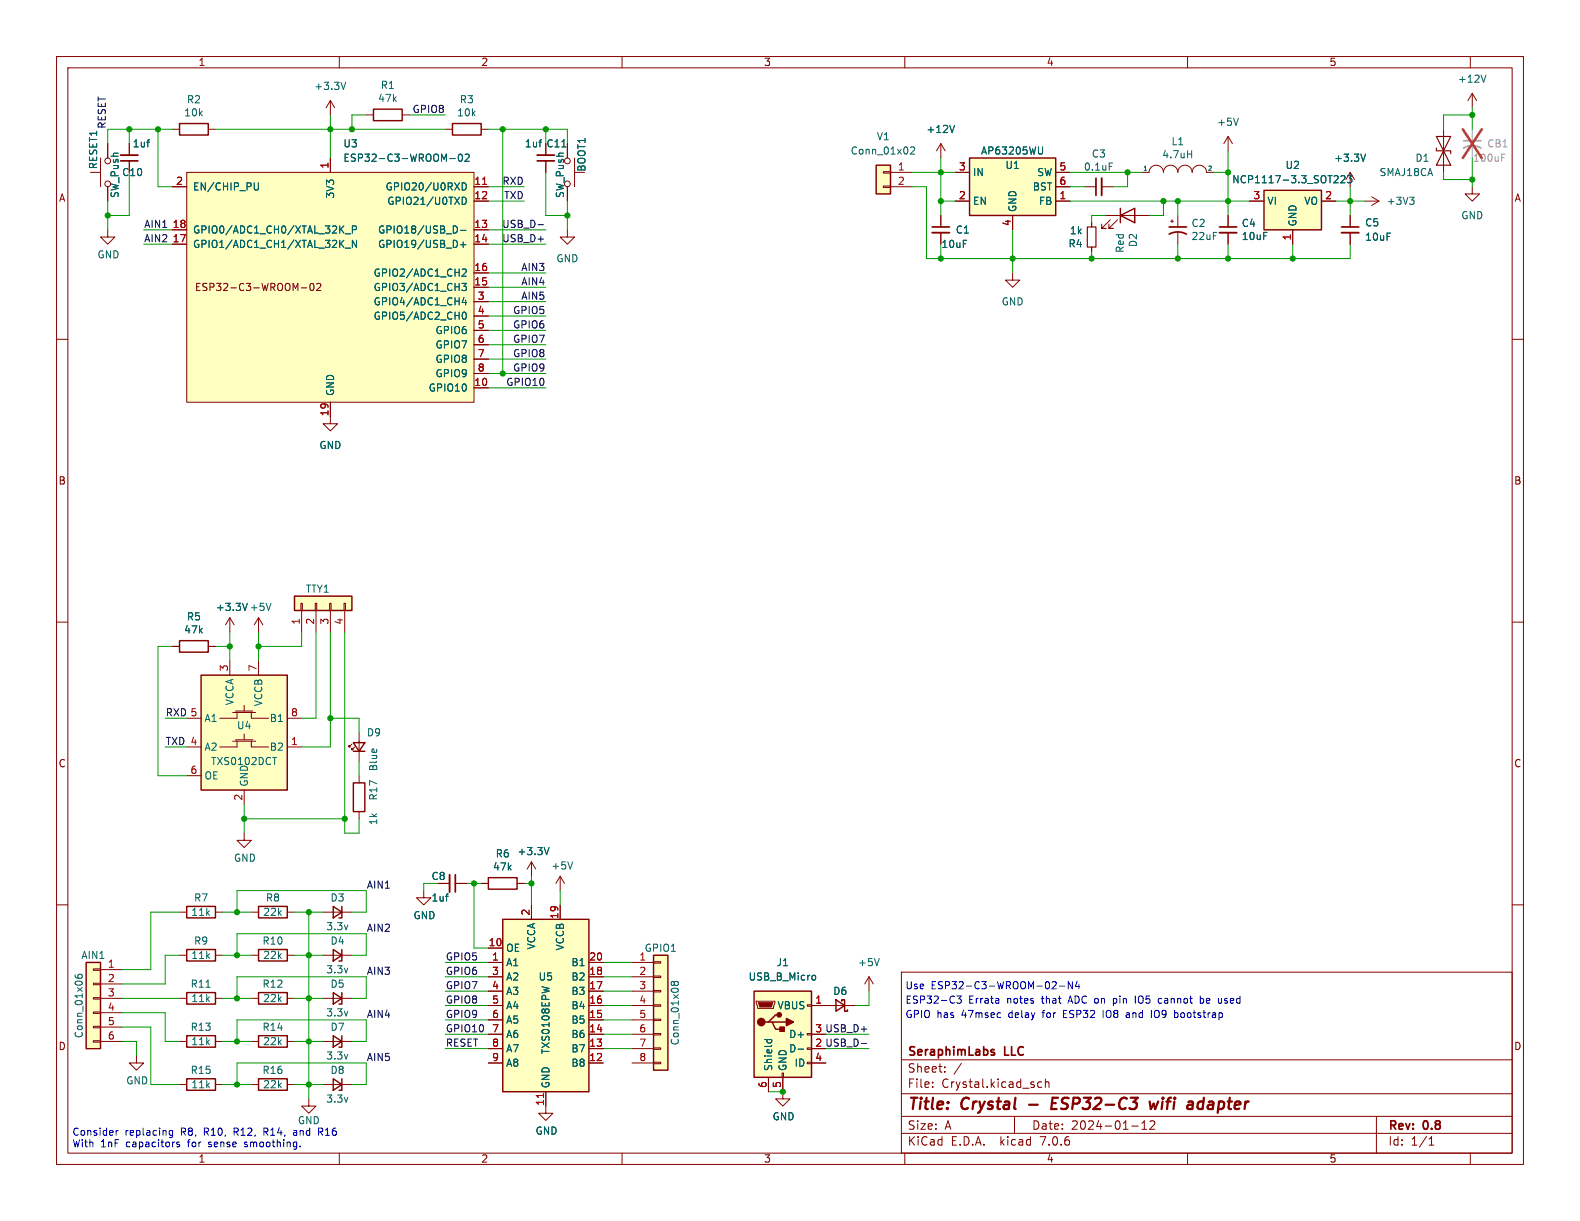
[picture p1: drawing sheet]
<svg xmlns="http://www.w3.org/2000/svg" width="279mm" height="216mm" viewBox="0 0 279 216" stroke-linecap="round" stroke-linejoin="round" font-family="sans-serif">
<g fill="none" stroke="#840000" stroke-width=".18">
<path d="M10 10h259.4v195.9h-259.4zM12 12h255.4v191.9h-255.4zM58.4 17.8l-.7 1.3M58.4 17.8v2.5M58.4 17.8l.8 1.3M60 10v2M110 10v2M160 10v2M210 10v2M260 10v2M260.3 16.5l-.7 1.3M260.3 16.5v2.6"/>
<path d="M260.3 16.5l.8 1.3M17.8 27.9v5.1M19 25.4v2.5M19 33v2.6M22.9 25.4v2M22.9 28.4v2.1M30.5 33h2.5M30.5 22.9h1.2M33 30.5h50.8v40.6h-50.8zM36.8 22.9h1.3M58.4 27.9v2.6M64.8 20.3h1.2"/>
<path d="M71.1 20.3h1.3M78.7 22.9h1.3M83.8 33h2.6M83.8 35.6h2.6M85.1 22.9h1.3M96.5 25.4v2M96.5 28.4v2.1M100.3 25.4v2.5M101.6 30.5h1.8M101.6 27.9v5.1M156.2 32.9h1.3v.2h-1.3zM156.2 30.4h1.3v.2h-1.3z"/>
<path d="M157.5 33h3.8M157.5 30.5h3.8M166.4 25.4v2.5M166.4 38.1v2M166.4 25.4l-.8 1.3M166.4 25.4l.7 1.3M168.9 35.6h2.5M168.9 30.5h2.5M179.1 38.1v2.5M186.7 33h2.5M186.7 35.6h2.5M186.7 30.5h2.5"/>
<path d="M191.8 33h2M193 39.4v.7M194.8 33h2M195.6 38.1h7.6M196.3 38.9l-1.5 1.5h.8h-.8v-.8M197.6 38.9l-1.5 1.5h.7h-.7v-.8M201.9 30.5h1.3a1.27 1.27 0 0 1 1.3-1.3 1.27 1.27 0 0 1 1.2 1.3 1.27 1.27 0 0 1 1.3-1.3 1.27 1.27 0 0 1 1.3 1.3 1.27 1.27 0 0 1 1.2-1.3 1.27 1.27 0 0 1 1.3 1.3 1.27 1.27 0 0 1 1.3-1.3 1.27 1.27 0 0 1 1.3 1.3h1.2M207 39.1h.5M207.3 38.9v.5M208.3 38.1v2M217.2 24.1v2.6M217.2 38.1v2"/>
<path d="M217.2 24.1l-.8 1.3M217.2 24.1l.7 1.3M221 35.6h2.5M233.7 35.6h2.5M238.8 30.5l-.8 1.3M238.8 30.5v2.5M238.8 38.1v2M238.8 30.5l.7 1.3M241.3 35.6h2.5M242.6 34.8l1.2 .8M243.8 35.6l-1.2 .7M255.3 22.9v7.6"/>
<path d="M260.3 33v1.3h1.3l-1.3 1.3-1.2-1.3h1.2M10 60h2M19 40.6v1.3h1.3l-1.3 1.3-1.2-1.3h1.2M30.5 40.6h2.5M30.5 43.2h2.5M53.3 50.9h.9M54.9 50.2l.2-.1a.68 .68 0 0 1 .4 .6 .68 .68 0 0 1-.4 .7l-.2-.1-.1-.4zM56 50.2l.5-.1 .2 .4-.8 .9h.8M83.8 40.6h2.6M83.8 43.2h2.6M83.8 50.8h2.6M83.8 48.3h2.6"/>
<path d="M83.8 53.3h2.6M83.8 55.9h2.6M83.8 58.4h2.6M100.3 40.6v1.3h1.3l-1.3 1.3-1.2-1.3h1.2M166.4 41.1v2.1M179.1 48.3v1.2h1.2l-1.2 1.3-1.3-1.3h1.3M193 43.7v.8M208.3 41.1v2.1M217.2 41.1v2.1M228.6 40.6v2.6M238.8 41.1v2.1M267.4 60h2"/>
<path d="M58.4 71.1v3.8h1.3l-1.3 1.3-1.3-1.3h1.3M83.8 68.6h2.6M83.8 61h2.6M83.8 63.5h2.6M83.8 66h2.6M10 110h2M30.5 114.3h1.2M36.8 114.3h1.3M40.6 109.2v2.6M40.6 116.8v2.6M40.6 109.2l-.7 1.3M40.6 109.2l.8 1.3"/>
<path d="M45.7 109.2v2.6M45.7 116.8v2.6M45.7 109.2l-.7 1.3M45.7 109.2l.8 1.3M53.2 106.7h.3v1.3h-.3zM53.3 108v3.8M55.8 106.7h.2v1.3h-.2zM55.9 108v3.8M58.3 106.7h.2v1.3h-.2zM58.4 108v3.8M60.8 106.7h.3v1.3h-.3zM61 108v3.8"/>
<path d="M267.4 110h2M33 132.1h2.6M33 127h2.6M33 137.2h2.6M41.1 131.1h4.1M41.1 126h4.1M41.7 130.8h3M41.7 125.7h3M41.9 131.1v1h-3M41.9 126v1h-3M43.2 124.7v1M43.2 129.8v1"/>
<path d="M43.2 139.7v2.5M44.4 131.1v1h3.1M44.4 126v1h3.1M50.8 132.1h2.5M50.8 127h2.5M62.2 131.6l-.5 .5v-.3v.3h.3M62.7 132.1l-.5 .5v-.3v.3h.3M63.5 129.5v5.1M63.5 137.2v1.2M10 160h2M43.2 147.3v1.3h1.2l-1.2 1.3-1.3-1.3h1.3M63.5 143.5v1.3"/>
<path d="M74.9 157.5v1.3h1.3l-1.3 1.2-1.2-1.2h1.2M77.5 156.2h2M80.5 156.2h2M85.1 156.2h1.3M91.4 156.2h1.3M94 152.4l-.8 1.3M94 152.4v2.5M94 152.4l.7 1.3M99.1 154.9v2.6M99.1 154.9l-.8 1.3M99.1 154.9l.7 1.3M267.4 160h2"/>
<path d="M16.5 178.9h1.3v.3h-1.3zM16.5 176.4h1.3v.3h-1.3zM16.5 173.9h1.3v.2h-1.3zM16.5 171.3h1.3v.3h-1.3zM17.8 176.5h3.8M17.8 171.5h3.8M17.8 174h3.8M17.8 179.1h3.8M31.7 176.5h1.3M31.7 161.3h1.3M31.7 168.9h1.3M38.1 176.5h1.3"/>
<path d="M38.1 161.3h1.3M38.1 168.9h1.3M44.4 176.5h1.3M44.4 161.3h1.3M44.4 168.9h1.3M50.8 176.5h1.3M50.8 161.3h1.3M50.8 168.9h1.3M57.1 176.5h5.1M57.1 161.3h5.1M57.1 168.9h5.1M86.4 177.8h2.5"/>
<path d="M86.4 170.2h2.5M86.4 172.7h2.5M86.4 175.3h2.5M86.4 167.6h2.5M94 160v2.6M99.1 160v2.6M104.1 177.8h2.6M104.1 170.2h2.6M104.1 172.7h2.6M104.1 175.3h2.6M111.8 177.8h3.8M111.8 170.2h3.8"/>
<path d="M111.8 172.7h3.8M111.8 175.3h3.8M115.6 177.7h1.2v.2h-1.2zM115.6 175.1h1.2v.3h-1.2zM115.6 172.6h1.2v.2h-1.2zM115.6 170.1h1.2v.2h-1.2zM133.7 177h3.3v.3l-.2 1h-2.8zM142.7 177.7h.8v.2h-.8zM143.5 177.8h7.6M153.7 172.7l-.8 1.3M153.7 172.7v2.6M153.7 172.7l.7 1.3"/>
<path d="M159.4 171.9h108v32h-108zM16.5 184h1.3v.3h-1.3zM16.5 181.5h1.3v.2h-1.3zM17.8 184.2h3.8M17.8 181.6h3.8M24.1 186.7v1.3h1.3l-1.3 1.2-1.2-1.2h1.2M31.7 184.2h1.3M31.7 191.8h1.3M38.1 184.2h1.3M38.1 191.8h1.3M44.4 184.2h1.3M44.4 191.8h1.3"/>
<path d="M50.8 184.2h1.3M50.8 191.8h1.3M54.6 194.3v1.3h1.3l-1.3 1.3-1.3-1.3h1.3M57.1 184.2h5.1M57.1 191.8h5.1M86.4 182.9h2.5M86.4 188h2.5M86.4 180.3h2.5M86.4 185.4h2.5M96.5 193v3.9h1.3l-1.3 1.2-1.3-1.2h1.3M104.1 182.9h2.6M104.1 188h2.6"/>
<path d="M104.1 180.3h2.6M104.1 185.4h2.6M111.8 182.9h3.8M111.8 188h3.8M111.8 180.3h3.8M111.8 185.4h3.8M115.6 187.8h1.2v.3h-1.2zM115.6 185.3h1.2v.2h-1.2zM115.6 182.8h1.2v.2h-1.2zM115.6 180.2h1.2v.3h-1.2zM135.9 190.5v2.5M138.3 189.7h.3v.8h-.3z"/>
<path d="M138.4 190.5v3.8h1.3l-1.3 1.3-1.2-1.3h1.2M142.7 187.8h.8v.3h-.8zM142.7 185.3h.8v.2h-.8zM142.7 182.8h.8v.2h-.8zM143.5 182.9h2.5M143.5 188h2.5M159.4 197.4h108M159.4 193.4h108M159.4 187.4h108M164.9 192.1v.2M164.9 191.4v.1M167.1 189.4v.2"/>
<path d="M167.1 188.7v.1M170 188l-1.3 1.9M179.4 197.4v3M184.2 191.4l-.4-.1-.3 .3v.4l.1 .2h.6M184.9 191.4l.2-.1 .3 .1 .1 .9M184.9 190.8v1.5M200.1 199.1h1.2M201.9 199.7h.9M201.9 198.6l.5-.4v1.5M203.4 198.3l.5-.1 .2 .1 .1 .3-.9 1.1h.9M243.4 197.4v6.5M60 203.9v2"/>
<path d="M110 203.9v2M159.4 200.4h108M160 203.9v2M210 203.9v2M252.7 202.5h.9M252.7 201.4l.4-.4v1.5M260 203.9v2"/>
<circle cx="19" cy="32.5" r=".51"/>
<circle cx="19" cy="28.4" r=".51"/>
<circle cx="100.3" cy="28.4" r=".51"/>
<circle cx="100.3" cy="32.5" r=".51"/>
</g>
<path d="M182 195.3h1.5M186 195.1h.7M187.1 194.1h-1l-.2 2h.9M203.3 194.8l.2 1.3 .5-.9 .3 .9 .5-1.3M212.6 194.8a.66 .66 0 0 0-.8 .4v.7l.3 .2h.4" fill="none" stroke="#840000" stroke-width=".4"/>
<path d="M21.3 28.4h3.1M95 28.4h3M193.8 31.5v3M164.8 40.1h3.1M206.8 41.4a3.2 3.2 0 0 1 3 0M206.8 40.1h3M215.6 40.1h3.1M237.2 40.1h3.1M80.5 154.7v3M175.3 186l.5 .1 .1 .2-.1 .2-.4 .1M175.3 185.6h.5" fill="none" stroke="#840000" stroke-width=".3"/>
<path d="M21.3 27.4h3.1M95 27.4h3M194.8 31.5v3M164.8 41.1h3.1M215.6 41.1h3.1M237.2 41.1h3.1M79.5 154.7v3" fill="none" stroke="#840000" stroke-width=".33"/>
<g fill="none" stroke="#006464" stroke-width=".18">
<path d="M61.1 14.5l-.4 1.3M262.8 13.3l-.5 1.2M26 25.1h.4M26.3 24.7h.1M45.7 32.3l-.1 1.2-.2 .1-.3-.1M79.5 28h1M81.2 27.4l.1-.2a.68 .68 0 0 1 .5 .7 .68 .68 0 0 1-.5 .6l-.1-.1-.2-.4zM81.7 32.3a.64 .64 0 0 1 .8 .7 .64 .64 0 0 1-.8 .6zM81.7 34.9a.64 .64 0 0 1 .8 .6 .64 .64 0 0 1-.8 .6zM82.3 27.4l.4-.2 .3 .4-.8 .9h.8M95.3 25.1h.5M95.7 24.7h.1"/>
<path d="M99.4 26h.7M161 26.1l.5-.1 .2 .3-.7 .9h.7M168.8 22.2l-.4 1.2M184.4 26v1l-.2 .2h-.3M196.2 28.8h.6M210 27.2h.7M210.7 26.6v1.3M219 20.9l-.4 1.3M235.9 32.3h.7M236.6 31.2v.4M237.1 31.2l.5-.1 .3 .3-.8 .9h.8M238.3 31.1h.8l-.5 .4 .4 .2v.5l-.2 .1-.5-.1"/>
<path d="M241.5 27.2l-.4 1.3M249.3 34.9h.8l-.5 .5M249.8 35.4l.3 .2v.3l-.3 .2M61 43.9h1M61 41.3h1M62.3 40.6h.6l.1-.2v-.3l-.7-.2v1.3M63 42.5v1.3l-.7-1.3v1.3M80.6 40l.3 .5-.3 .7M81.4 40.7h1M81.4 43.3h1M81.7 50.1h.8l-.5 .5 .4 .1v.6l-.2 .1-.5-.1M81.7 47.7l.5-.1 .3 .3-.8 .9h.8"/>
<path d="M81.9 55.3l.1-.1a.68 .68 0 0 1 .5 .6 .68 .68 0 0 1-.5 .7l-.1-.2-.2-.3zM81.9 42.8v1M82 52.6l-.3 .9h.8M82.3 53.1v.8M43.7 106.7l-.4 1.2M47.9 106.7l-.4 1.2M48.2 133.9h.7M78.8 158.5h.5M79.2 158.1h.1M97.1 149.9l-.4 1.2M101.3 152.4l-.5 1.3M13.3 172.4v.4a.86 .86 0 0 0 1.2 0l-.1-.5h-.4l-.2 .2v.3l.2 .2"/>
<path d="M36.4 174.6h.8M95.8 174.5l1.3 .3M119.2 173.8l-.2-.3-.3 .3v.2l.2 .3 .3-.3M119.2 173.8l.3-.3 .3 .1 .2 .2-.1 .3-.2 .2h-.2l-.3-.3M119.2 173.8v.2M143.8 172.5h.3l.1 .2v.5l-.4 .1M155.5 169.5l-.4 1.3M135.2 183.8h1.3M135.7 183.8l-.1 .4M136.4 183.8l.1 .4M141.1 185.5h1"/>
</g>
<g fill="none" stroke="#840000" stroke-width=".25">
<path d="M66 19.3h5.1v2h-5.1zM31.7 21.8h5.1v2.1h-5.1zM80 21.8h5.1v2.1h-5.1zM154.9 29.2h2.6v5.1h-2.6zM171.4 27.9h15.3v10.2h-15.3zM198.1 38.1l2.6-1.3v2.6zM198.1 36.8v2.6M223.5 33.7h10.2v6.9h-10.2zM31.7 113.3h5.1v2h-5.1zM35.6 119.4h15.2v20.3h-15.2zM52.1 105.4h10.1v2.6h-10.1zM62.5 138.4h2v5.1h-2z"/>
<path d="M62.5 131.3h2l-1 1.5zM62.5 132.8h2M86.4 155.2h5v2h-5zM15.2 170.2h2.6v15.2h-2.6zM33 175.5h5.1v2h-5.1zM33 160.3h5.1v2h-5.1zM33 167.9h5.1v2h-5.1zM45.7 160.3h5.1v2h-5.1zM45.7 167.9h5.1v2h-5.1zM45.7 175.5h5.1v2h-5.1zM58.9 160.3l1.6 1-1.6 1zM58.9 167.9l1.6 1-1.6 1z"/>
<path d="M58.9 175.5l1.6 1-1.6 1zM60.5 160.3v2h-.6M60.5 167.9v2h-.6M60.5 175.5v2h-.6M88.9 162.6h15.2v30.4h-15.2zM115.6 168.9h2.5v20.3h-2.5zM133.3 175.3h10.2v15.2h-10.2zM137.8 179.5h-.6l-1.3 1.2h-.6M147.8 176.8l1.6 1-1.6 1zM148.8 177v-.2h.6v2h.5v-.2M33 183.1h5.1v2.1h-5.1zM33 190.8h5.1v2h-5.1z"/>
<path d="M45.7 183.1h5.1v2.1h-5.1zM45.7 190.8h5.1v2h-5.1zM58.9 190.8l1.6 1-1.6 1zM58.9 183.1l1.6 1.1-1.6 1zM60.5 190.8v2h-.6M60.5 183.1v2.1h-.6M135.9 180.7h.6l.7 1.3h1.2M136.5 180.7h2.6"/>
</g>
<g fill="#ffffc2" stroke="#ffffc2" stroke-width=".18">
<path d="M223.5 33.7h10.2v6.9h-10.2z"/>
<path d="M52.1 105.4h10.1v2.6h-10.1z"/>
<path d="M15.2 170.2h2.6v15.2h-2.6z"/>
<path d="M133.3 175.3h10.2v15.2h-10.2z"/>
<path d="M35.6 119.4h15.2v20.3h-15.2z"/>
<path d="M115.6 168.9h2.5v20.3h-2.5z"/>
<path d="M171.4 27.9h15.3v10.2h-15.3z"/>
<path d="M33 30.5h50.8v40.6h-50.8z"/>
<path d="M154.9 29.2h2.6v5.1h-2.6z"/>
<path d="M88.9 162.6h15.2v30.4h-15.2z"/>
</g>
<g fill="#840000" stroke="#840000" stroke-width=".25">
<path d="M139.1 180.1l1.2 .6-1.2 .7z"/>
<path d="M137.9 181.6h.8v.8h-.8z"/>
<circle cx="134.6" cy="180.7" r=".63"/>
<circle cx="137.8" cy="179.5" r=".38"/>
</g>
<path d="M134.1 177.3h2.6l-.3 .8h-2z" fill="#840000" stroke="#840000" stroke-width=".18"/>
<path d="M254 24.1h2.5l-1.2 2.6zM254 26.2v.5h2.5v.5M255.3 26.7l1.2 2.5h-2.5zM192.3 40.1h1.5v3.6h-1.5z" fill="none" stroke="#840000" stroke-width=".2"/>
<path d="M258.8 26.2a3.2 3.2 0 0 1 3.1 0M258.8 24.9h3.1" fill="none" stroke="#a1a1a1" stroke-width=".3"/>
<path d="M259.1 23.9h.5M259.3 23.6v.5M260.3 22.9v2M260.3 25.9v2" fill="none" stroke="#a1a1a1" stroke-width=".18"/>
<path d="M265.5 27.9h.5M265.5 27.2h.6" fill="none" stroke="#989898" stroke-width=".18"/>
<path d="M258.7 22.9l3.3 5M262 22.9l-3.3 5" fill="none" stroke="#eb3a3d" stroke-width=".46"/>
<path d="M85.3 32.6h.8M96.1 193.3v.8" fill="none" stroke="#a90000" stroke-width=".18"/>
<path d="M95.1 39.7h1M152.3 184.5h1" fill="none" stroke="#0f0f0f" stroke-width=".18"/>
<g fill="none" stroke="#0000c2" stroke-width=".18">
<path d="M169.2 176.1h.8l-.4 .5 .3 .1v.6l-.2 .1-.5-.1M186.7 173.6l.1 .2-.1 .3-.7 .7h.8M187.3 174.4h1M188.1 179.3h.4M188.7 178.7h-.6v1.2h.6M189.6 173.6v1.2l-.7-1.2v1.2M190.5 173.5l-.3 .9h.8M190.8 174v.8M195.1 178.7v1.2M196.9 177.3l.4 .1M196.9 176.5v1.3M197.3 176.5l-.4 .1"/>
<path d="M199.2 179.9h.5M199.2 179.1h.5M199.7 179.4l-.5 .1M200.8 176.1v1.3M201.4 176.3v.9M204.4 178.7h-.1a.81 .81 0 0 0 .1 1.2M205.1 176.5l.3 .1M205.4 177.3l-.3 .1M208.2 179.1l.1 .2-.1 .6M212.2 176.6l.4-.1 .3 .3-.2 .5h-.5M212.2 176.1v1.3M216.5 177.3l.2 .1"/>
<path d="M216.6 176.6v.3M20.5 199.9v.8M20.9 199.9l-.4 .2M30.5 200l-.3-.1-.3 .2 .1 .6h.5M30.5 199.9v1l-.1 .2M47.2 199.5h-.5v1.2M52.3 199.9l-.4 .1M56.3 199.5v1.2M31.7 202l-.3-.1-.2 .2 .1 .2 .4 .1v.3h-.5M43.2 202.7l.1 .1M43.4 201.9l-.2 .2 .2 .3M46.7 200.1h.5"/>
<path d="M52.4 200.3h-.4l-.1 .1v.3h.5M53.1 202.7v.1M56.6 200.1l.5 .6M56.9 200.1h-.6"/>
</g>
<g fill="none" stroke="#009600" stroke-width=".18">
<path d="M260.3 19.1v3.8M19 35.6v5M22.9 30.5v7.6h-3.9M22.9 22.9v2.5M27.9 22.9v10.1h2.6M30.5 22.9h-11.5v2.5M38.1 22.9h40.6M58.4 20.3v7.6M64.8 20.3h-2.6v2.6M72.4 20.3h6.3M86.4 35.6h6.3M86.4 33h6.3"/>
<path d="M86.4 22.9h13.9v2.5M88.9 22.9v43.1M96.5 30.5v7.6h3.8M96.5 22.9v2.5M100.3 35.6v5M161.3 30.5h7.6M161.3 33h2.5v12.7h75v-2.5M166.4 35.6h2.5M166.4 27.9v10.2M189.2 35.6h31.8M189.2 30.5h12.7M189.2 33h2.6"/>
<path d="M195.6 38.1h-2.6v1.3M199.4 30.5v2.5h-2.6M205.7 35.6v2.5h-2.5M208.3 35.6v2.5M214.6 30.5h2.6M217.2 26.7v11.4M236.2 35.6h5.1M238.8 33v5.1M255.3 30.5v1.3h5M260.3 20.3h-5v2.6M260.3 27.9v5.1M25.4 40.6h5.1"/>
<path d="M25.4 43.2h5.1M86.4 40.6h10.1M86.4 43.2h10.1M86.4 50.8h10.1M86.4 55.9h10.1M86.4 53.3h10.1M86.4 58.4h10.1M86.4 48.3h10.1M166.4 43.2v2.5M179.1 40.6v7.7M193 44.5v1.2M208.3 43.2v2.5"/>
<path d="M217.2 43.2v2.5M228.6 43.2v2.5M86.4 61h10.1M86.4 66h10.1M86.4 68.6h10.1M86.4 63.5h10.1M30.5 114.3h-2.6v22.9h5.1M38.1 114.3h2.5M40.6 111.8v5M45.7 111.8v5M53.3 111.8v2.5h-7.6M55.9 111.8v15.2h-2.6"/>
<path d="M58.4 111.8v20.3h-5.1M61 111.8v35.5h2.5v-2.5M29.2 127h3.8M29.2 132.1h3.8M58.4 127h5.1v2.5M63.5 134.6v2.6M43.2 142.2v5.1M43.2 144.8h17.8M77.5 156.2h-2.6v1.3M82.5 156.2h2.6M83.8 156.2v11.4h2.6M92.7 156.2h1.3"/>
<path d="M94 154.9v5.1M99.1 157.5v2.5M21.6 179.1h7.6v5.1h2.5M21.6 176.5h10.1M31.7 161.3h-5v10.2h-5.1M31.7 168.9h-2.5v5.1h-7.6M39.4 161.3h5M39.4 176.5h5M39.4 168.9h5M41.9 176.5v-3.8h22.9v3.8h-2.6M41.9 161.3v-3.8h22.9v3.8h-2.6M41.9 168.9v-3.8h22.9v3.8h-2.6"/>
<path d="M52.1 161.3h5M52.1 176.5h5M52.1 168.9h5M54.6 161.3v33M78.7 177.8h7.7M78.7 170.2h7.7M78.7 172.7h7.7M78.7 175.3h7.7M106.7 177.8h5.1M106.7 170.2h5.1M106.7 172.7h5.1M106.7 175.3h5.1"/>
<path d="M153.7 175.3v2.5h-2.6M21.6 181.6h5.1v10.2h5M21.6 184.2h2.5v2.5M39.4 191.8h5M39.4 184.2h5M41.9 184.2v-3.9h22.9v3.9h-2.6M41.9 191.8v-3.8h22.9v3.8h-2.6M52.1 191.8h5M52.1 184.2h5M78.7 180.3h7.7M78.7 185.4h7.7M78.7 182.9h7.7"/>
<path d="M106.7 180.3h5.1M106.7 185.4h5.1M106.7 182.9h5.1M135.9 193h2.5M146 185.4h7.7M146 182.9h7.7"/>
</g>
<g fill="#009600" stroke="#009600" stroke-width=".18">
<circle cx="260.3" cy="20.3" r=".46"/>
<circle cx="228.6" cy="45.7" r=".46"/>
<circle cx="217.2" cy="45.7" r=".46"/>
<circle cx="238.8" cy="35.6" r=".46"/>
<circle cx="260.3" cy="31.8" r=".46"/>
<circle cx="96.5" cy="22.9" r=".46"/>
<circle cx="100.3" cy="38.1" r=".46"/>
<circle cx="88.9" cy="22.9" r=".46"/>
<circle cx="166.4" cy="30.5" r=".46"/>
<circle cx="166.4" cy="35.6" r=".46"/>
<circle cx="88.9" cy="66" r=".46"/>
<circle cx="193" cy="45.7" r=".46"/>
<circle cx="179.1" cy="45.7" r=".46"/>
<circle cx="217.2" cy="30.5" r=".46"/>
<circle cx="217.2" cy="35.6" r=".46"/>
<circle cx="208.3" cy="35.6" r=".46"/>
<circle cx="208.3" cy="45.7" r=".46"/>
<circle cx="205.7" cy="35.6" r=".46"/>
<circle cx="166.4" cy="45.7" r=".46"/>
<circle cx="199.4" cy="30.5" r=".46"/>
<circle cx="138.4" cy="193" r=".46"/>
<circle cx="27.9" cy="22.9" r=".46"/>
<circle cx="58.4" cy="22.9" r=".46"/>
<circle cx="62.2" cy="22.9" r=".46"/>
<circle cx="19" cy="38.1" r=".46"/>
<circle cx="22.9" cy="22.9" r=".46"/>
<circle cx="54.6" cy="176.5" r=".46"/>
<circle cx="54.6" cy="191.8" r=".46"/>
<circle cx="54.6" cy="184.2" r=".46"/>
<circle cx="41.9" cy="176.5" r=".46"/>
<circle cx="41.9" cy="184.2" r=".46"/>
<circle cx="41.9" cy="191.8" r=".46"/>
<circle cx="41.9" cy="161.3" r=".46"/>
<circle cx="43.2" cy="144.8" r=".46"/>
<circle cx="41.9" cy="168.9" r=".46"/>
<circle cx="54.6" cy="168.9" r=".46"/>
<circle cx="54.6" cy="161.3" r=".46"/>
<circle cx="61" cy="144.8" r=".46"/>
<circle cx="45.7" cy="114.3" r=".46"/>
<circle cx="40.6" cy="114.3" r=".46"/>
<circle cx="58.4" cy="127" r=".46"/>
<circle cx="94" cy="156.2" r=".46"/>
<circle cx="83.8" cy="156.2" r=".46"/>
</g>
<g font-size="2.8" fill="#840000">
<text x="160.4" y="196.8">Title:</text>
<text x="170.1" y="196.8">Crystal</text>
<text x="187.6" y="196.8">ESP32-C3</text>
<text x="205.8" y="196.8">wifi</text>
<text x="213.3" y="196.8">adapter</text>
</g>
<g font-size="2.1" fill="#840000">
<text x="160.4" y="189.9">Sheet:</text>
<text x="160.4" y="187.1">SeraphimLabs</text>
<text x="177.7" y="187.1">LLC</text>
<text x="160.4" y="192.6">File:</text>
<text x="166.5" y="192.6">Crystal.kicad_sch</text>
<text x="160.4" y="202.8">KiCad</text>
<text x="160.4" y="200">Size:</text>
<text x="167.1" y="200">A</text>
<text x="168.1" y="202.8">E.D.A.</text>
<text x="177" y="202.8">kicad</text>
<text x="182.4" y="200">Date:</text>
<text x="184.2" y="202.8">7.0.6</text>
<text x="189.4" y="200">2024-01-12</text>
<text x="245.4" y="200.2">Rev:</text>
<text x="245.4" y="202.8">Id:</text>
<text x="249.5" y="202.8">1/1</text>
<text x="251.8" y="200.2">0.8</text>
</g>
<g font-size="1.8" fill="#840000">
<text x="35" y="11.9">1</text>
<text x="85" y="11.9">2</text>
<text x="135" y="11.9">3</text>
<text x="185" y="11.9">4</text>
<text x="235" y="11.9">5</text>
<text x="10.3" y="35.9">A</text>
<text x="99.9" y="35.1" transform="rotate(-90 99.9 35.1)">SW_Push</text>
<text x="267.7" y="35.9">A</text>
<text x="34.4" y="51.7">ESP32-C3-WROOM-02</text>
<text x="10.3" y="85.9">B</text>
<text x="267.7" y="85.9">B</text>
<text x="10.3" y="135.9">C</text>
<text x="267.7" y="135.9">C</text>
<text x="10.3" y="185.9">D</text>
<text x="144.1" y="185.2">2 USB_D-</text>
<text x="267.7" y="185.9">D</text>
<text x="35" y="205.8">1</text>
<text x="85" y="205.8">2</text>
<text x="135" y="205.8">3</text>
<text x="185" y="205.8">4</text>
<text x="235" y="205.8">5</text>
</g>
<g font-size="1.8" fill="#006464">
<text x="55.5" y="16.1">+3.3V</text>
<text x="67.2" y="15.9">R1</text>
<text x="257.7" y="14.8">+12V</text>
<text x="32.5" y="20.8">10k</text>
<text x="32.9" y="18.5">R2</text>
<text x="66.8" y="18.2">47k</text>
<text x="80.7" y="20.8">10k</text>
<text x="81.2" y="18.5">R3</text>
<text x="163.7" y="23.7">+12V</text>
<text x="215.1" y="22.5">+5V</text>
<text x="23.4" y="26.3">1uf</text>
<text x="60.6" y="26.3">U3</text>
<text x="60.6" y="28.8">ESP32-C3-WROOM-02</text>
<text x="92.7" y="26.3">1uf</text>
<text x="96.5" y="26.3">C11</text>
<text x="150.3" y="27.5">Conn_01x02</text>
<text x="155" y="25">V1</text>
<text x="173.4" y="27.5">AP63205WU</text>
<text x="193" y="28.1">C3</text>
<text x="205.4" y="28.2">4.7uH</text>
<text x="207.1" y="25.9">L1</text>
<text x="235.8" y="28.8">+3.3V</text>
<text x="250.2" y="28.8">D1</text>
<text x="17.4" y="30" transform="rotate(-90 17.4 30)">RESET1</text>
<text x="21.2" y="35.1" transform="rotate(-90 21.2 35.1)">SW_Push</text>
<text x="21.5" y="31.3">C10</text>
<text x="34" y="33.9">EN/CHIP_PU</text>
<text x="59.3" y="35.2" transform="rotate(-90 59.3 35.2)">3V3</text>
<text x="68.1" y="33.9">GPIO20/U0RXD</text>
<text x="103.7" y="30.5" transform="rotate(-90 103.7 30.5)">BOOT1</text>
<text x="172" y="31.3">IN</text>
<text x="177.7" y="30.1">U1</text>
<text x="182.5" y="33.9">BST</text>
<text x="183.3" y="31.3">SW</text>
<text x="191.6" y="30.4">0.1uF</text>
<text x="217.8" y="32.6">NCP1117-3.3_SOT223</text>
<text x="227.2" y="30.1">U2</text>
<text x="243.8" y="31.3">SMAJ18CA</text>
<text x="34" y="41.5">GPIO0/ADC1_CH0/XTAL_32K_P</text>
<text x="66.8" y="41.5">GPIO18/USB_D-</text>
<text x="68.4" y="36.4">GPIO21/U0TXD</text>
<text x="168.9" y="41.5">C1</text>
<text x="172" y="36.4">EN</text>
<text x="179.9" y="37.6" transform="rotate(-90 179.9 37.6)">GND</text>
<text x="183.6" y="36.4">FB</text>
<text x="189.1" y="41.6">1k</text>
<text x="210.6" y="40.3">C2</text>
<text x="219.5" y="40.3">C4</text>
<text x="224" y="36.4">VI</text>
<text x="229.5" y="40.1" transform="rotate(-90 229.5 40.1)">GND</text>
<text x="230.5" y="36.4">VO</text>
<text x="241.3" y="40.2">C5</text>
<text x="245.1" y="36.4">+3V3</text>
<text x="258.3" y="39">GND</text>
<text x="17.1" y="45.9">GND</text>
<text x="34" y="44">GPIO1/ADC1_CH1/XTAL_32K_N</text>
<text x="66.8" y="44">GPIO19/USB_D+</text>
<text x="98.3" y="46.6">GND</text>
<text x="166.4" y="44">10uF</text>
<text x="188.8" y="43.9">R4</text>
<text x="198.9" y="44.8" transform="rotate(-90 198.9 44.8)">Red</text>
<text x="201.2" y="43.8" transform="rotate(-90 201.2 43.8)">D2</text>
<text x="210.6" y="42.6">22uF</text>
<text x="219.5" y="42.6">10uF</text>
<text x="241.3" y="42.8">10uF</text>
<text x="66" y="51.7">GPIO3/ADC1_CH3</text>
<text x="66" y="49.1">GPIO2/ADC1_CH2</text>
<text x="66" y="54.2">GPIO4/ADC1_CH4</text>
<text x="66" y="56.7">GPIO5/ADC2_CH0</text>
<text x="76.9" y="59.3">GPIO6</text>
<text x="177" y="54.2">GND</text>
<text x="76.9" y="61.8">GPIO7</text>
<text x="76.9" y="64.4">GPIO8</text>
<text x="59.3" y="70.1" transform="rotate(-90 59.3 70.1)">GND</text>
<text x="75.7" y="69.4">GPIO10</text>
<text x="76.9" y="66.9">GPIO9</text>
<text x="56.4" y="79.6">GND</text>
<text x="54" y="105">TTY1</text>
<text x="32.5" y="112.2">47k</text>
<text x="32.9" y="109.9">R5</text>
<text x="38.1" y="108.2">+3.3V</text>
<text x="44.1" y="108.2">+5V</text>
<text x="41.5" y="124.8" transform="rotate(-90 41.5 124.8)">VCCA</text>
<text x="46.6" y="125" transform="rotate(-90 46.6 125)">VCCB</text>
<text x="36.1" y="127.9">A1</text>
<text x="41.8" y="129.1">U4</text>
<text x="47.6" y="127.9">B1</text>
<text x="64.8" y="130.4">D9</text>
<text x="36.1" y="132.9">A2</text>
<text x="37.2" y="135.5">TXS0102DCT</text>
<text x="47.6" y="132.9">B2</text>
<text x="66.9" y="136.5" transform="rotate(-90 66.9 136.5)">Blue</text>
<text x="36.1" y="138">OE</text>
<text x="44" y="139.2" transform="rotate(-90 44 139.2)">GND</text>
<text x="66.9" y="141.6" transform="rotate(-90 66.9 141.6)">R17</text>
<text x="66.9" y="146" transform="rotate(-90 66.9 146)">1k</text>
<text x="41.3" y="152.6">GND</text>
<text x="76.2" y="155.8">C8</text>
<text x="87.1" y="154.1">47k</text>
<text x="87.6" y="151.8">R6</text>
<text x="91.4" y="151.4">+3.3V</text>
<text x="97.4" y="153.9">+5V</text>
<text x="34.2" y="159.6">R7</text>
<text x="46.9" y="159.6">R8</text>
<text x="58.3" y="159.6">D3</text>
<text x="76.2" y="159.6">1uf</text>
<text x="33.7" y="162.2">11k</text>
<text x="34.2" y="167.2">R9</text>
<text x="46.3" y="167.2">R10</text>
<text x="46.4" y="162.2">22k</text>
<text x="57.6" y="164.7">3.3v</text>
<text x="58.3" y="167.2">D4</text>
<text x="73" y="162.7">GND</text>
<text x="94.8" y="168" transform="rotate(-90 94.8 168)">VCCA</text>
<text x="14.3" y="169.8">AIN1</text>
<text x="33.7" y="169.8">11k</text>
<text x="46.4" y="169.8">22k</text>
<text x="57.6" y="172.3">3.3v</text>
<text x="89.4" y="171">A1</text>
<text x="89.4" y="168.5">OE</text>
<text x="89.4" y="173.6">A2</text>
<text x="95.1" y="173.6">U5</text>
<text x="99.9" y="168.2" transform="rotate(-90 99.9 168.2)">VCCB</text>
<text x="100.9" y="173.6">B2</text>
<text x="100.9" y="171">B1</text>
<text x="113.9" y="168.5">GPIO1</text>
<text x="132.3" y="173.6">USB_B_Micro</text>
<text x="137.2" y="171">J1</text>
<text x="151.6" y="171">+5V</text>
<text x="33.6" y="174.9">R11</text>
<text x="33.7" y="177.4">11k</text>
<text x="46.3" y="174.9">R12</text>
<text x="46.4" y="177.4">22k</text>
<text x="57.6" y="179.9">3.3v</text>
<text x="58.3" y="174.9">D5</text>
<text x="89.4" y="176.1">A3</text>
<text x="89.4" y="178.7">A4</text>
<text x="100.9" y="178.7">B4</text>
<text x="100.9" y="176.1">B3</text>
<text x="137.4" y="178.7">VBUS</text>
<text x="147.2" y="176.1">D6</text>
<text x="14.8" y="183.7" transform="rotate(-90 14.8 183.7)">Conn_01x06</text>
<text x="33.6" y="182.5">R13</text>
<text x="33.7" y="185">11k</text>
<text x="46.3" y="182.5">R14</text>
<text x="46.4" y="185">22k</text>
<text x="58.3" y="182.5">D7</text>
<text x="89.4" y="181.2">A5</text>
<text x="89.4" y="183.7">A6</text>
<text x="100.9" y="183.7">B6</text>
<text x="100.9" y="181.2">B5</text>
<text x="120.2" y="184.9" transform="rotate(-90 120.2 184.9)">Conn_01x08</text>
<text x="139.4" y="183.7">D+</text>
<text x="22.2" y="191.9">GND</text>
<text x="33.6" y="190.1">R15</text>
<text x="46.3" y="190.1">R16</text>
<text x="57.6" y="187.6">3.3v</text>
<text x="58.3" y="190.1">D8</text>
<text x="89.4" y="186.3">A7</text>
<text x="89.4" y="188.8">A8</text>
<text x="97.4" y="186.5" transform="rotate(-90 97.4 186.5)">TXS0108EPW</text>
<text x="100.9" y="188.8">B8</text>
<text x="100.9" y="186.3">B7</text>
<text x="136.8" y="189.5" transform="rotate(-90 136.8 189.5)">Shield</text>
<text x="139.3" y="189.5" transform="rotate(-90 139.3 189.5)">GND</text>
<text x="139.4" y="186.3">D-</text>
<text x="140.4" y="188.8">ID</text>
<text x="33.7" y="192.6">11k</text>
<text x="46.4" y="192.6">22k</text>
<text x="57.6" y="195.2">3.3v</text>
<text x="97.4" y="192.5" transform="rotate(-90 97.4 192.5)">GND</text>
<text x="94.6" y="200.8">GND</text>
<text x="136.5" y="198.3">GND</text>
</g>
<g font-size="1.8" fill="#0f0f0f">
<text x="18.8" y="22.9" transform="rotate(-90 18.8 22.9)">RESET</text>
<text x="72.9" y="20.1">GPIO8</text>
<text x="88.8" y="32.8">RXD</text>
<text x="89.1" y="35.3">TXD</text>
<text x="25.4" y="40.4">AIN1</text>
<text x="88.7" y="40.4">USB_D-</text>
<text x="25.4" y="42.9">AIN2</text>
<text x="88.7" y="42.9">USB_D+</text>
<text x="92.1" y="48">AIN3</text>
<text x="92.1" y="50.5">AIN4</text>
<text x="92.1" y="53.1">AIN5</text>
<text x="90.6" y="55.6">GPIO5</text>
<text x="90.6" y="58.2">GPIO6</text>
<text x="90.6" y="65.8">GPIO9</text>
<text x="90.6" y="63.2">GPIO8</text>
<text x="90.6" y="60.7">GPIO7</text>
<text x="89.4" y="68.3">GPIO10</text>
<text x="29.2" y="126.7">RXD 5</text>
<text x="29.2" y="131.8">TXD 4</text>
<text x="64.8" y="157.2">AIN1</text>
<text x="64.8" y="164.8">AIN2</text>
<text x="64.8" y="172.5">AIN3</text>
<text x="78.7" y="169.9">GPIO5</text>
<text x="78.7" y="172.5">GPIO6</text>
<text x="78.7" y="175">GPIO7</text>
<text x="78.7" y="177.5">GPIO8</text>
<text x="64.8" y="180.1">AIN4</text>
<text x="78.7" y="182.6">GPIO10</text>
<text x="78.7" y="185.2">RESET</text>
<text x="78.7" y="180.1">GPIO9</text>
<text x="144.1" y="182.6">3 USB_D+</text>
<text x="64.8" y="187.7">AIN5</text>
</g>
<g font-size="1.8" fill="#a90000">
<text x="58.2" y="29.9" transform="rotate(-90 58.2 29.9)">1</text>
<text x="31" y="32.8">2</text>
<text x="83.8" y="32.8">11</text>
<text x="83.8" y="35.3">12</text>
<text x="158.7" y="30.2">1</text>
<text x="158.7" y="32.8">2</text>
<text x="169.5" y="35.3">2</text>
<text x="169.5" y="30.2">3</text>
<text x="187.3" y="35.3">1</text>
<text x="187.3" y="30.2">5</text>
<text x="187.3" y="32.8">6</text>
<text x="221.5" y="35.3">3</text>
<text x="234.2" y="35.3">2</text>
<text x="30.4" y="40.4">18</text>
<text x="83.8" y="40.4">13</text>
<text x="178.8" y="40.1" transform="rotate(-90 178.8 40.1)">4</text>
<text x="30.4" y="42.9">17</text>
<text x="83.8" y="42.9">14</text>
<text x="228.3" y="42.6" transform="rotate(-90 228.3 42.6)">1</text>
<text x="83.8" y="50.5">15</text>
<text x="83.8" y="48">16</text>
<text x="84.4" y="53.1">3</text>
<text x="84.4" y="55.6">4</text>
<text x="84.4" y="58.2">5</text>
<text x="84.4" y="60.7">6</text>
<text x="84.4" y="63.2">7</text>
<text x="84.4" y="65.8">8</text>
<text x="83.8" y="68.3">10</text>
<text x="58.2" y="73.7" transform="rotate(-90 58.2 73.7)">19</text>
<text x="53.1" y="110.6" transform="rotate(-90 53.1 110.6)">1</text>
<text x="55.6" y="110.6" transform="rotate(-90 55.6 110.6)">2</text>
<text x="58.2" y="110.6" transform="rotate(-90 58.2 110.6)">3</text>
<text x="60.7" y="110.6" transform="rotate(-90 60.7 110.6)">4</text>
<text x="40.4" y="118.8" transform="rotate(-90 40.4 118.8)">3</text>
<text x="45.5" y="118.8" transform="rotate(-90 45.5 118.8)">7</text>
<text x="51.4" y="131.8">1</text>
<text x="51.4" y="126.7">8</text>
<text x="33.6" y="136.9">6</text>
<text x="42.9" y="141.7" transform="rotate(-90 42.9 141.7)">2</text>
<text x="93.7" y="162" transform="rotate(-90 93.7 162)">2</text>
<text x="86.3" y="167.4">10</text>
<text x="98.8" y="162.6" transform="rotate(-90 98.8 162.6)">19</text>
<text x="19" y="171.2">1</text>
<text x="19" y="173.7">2</text>
<text x="86.9" y="169.9">1</text>
<text x="86.9" y="172.5">3</text>
<text x="104.1" y="172.5">18</text>
<text x="104.1" y="169.9">20</text>
<text x="113" y="169.9">1</text>
<text x="113" y="172.5">2</text>
<text x="19" y="176.3">3</text>
<text x="19" y="178.8">4</text>
<text x="86.9" y="175">4</text>
<text x="86.9" y="177.5">5</text>
<text x="104.1" y="177.5">16</text>
<text x="104.1" y="175">17</text>
<text x="113" y="175">3</text>
<text x="113" y="177.5">4</text>
<text x="144.1" y="177.5">1</text>
<text x="19" y="181.4">5</text>
<text x="19" y="183.9">6</text>
<text x="86.9" y="180.1">6</text>
<text x="86.9" y="182.6">7</text>
<text x="86.9" y="185.2">8</text>
<text x="104.1" y="185.2">13</text>
<text x="104.1" y="182.6">14</text>
<text x="104.1" y="180.1">15</text>
<text x="113" y="180.1">5</text>
<text x="113" y="182.6">6</text>
<text x="113" y="185.2">7</text>
<text x="144.1" y="185.2">2</text>
<text x="144.1" y="182.6">3</text>
<text x="86.9" y="187.7">9</text>
<text x="104.1" y="187.7">12</text>
<text x="113" y="187.7">8</text>
<text x="144.1" y="187.7">4</text>
<text x="96.3" y="195.6" transform="rotate(-90 96.3 195.6)">11</text>
<text x="135.6" y="192.5" transform="rotate(-90 135.6 192.5)">6</text>
<text x="138.2" y="192.5" transform="rotate(-90 138.2 192.5)">5</text>
</g>
<g font-size="1.8" fill="#989898">
<text x="260.4" y="28.8">100uF</text>
<text x="262.9" y="26.3">CB1</text>
</g>
<g font-size="1.8" fill="#0000c2">
<text x="160" y="175">Use</text>
<text x="160" y="177.6">ESP32-C3</text>
<text x="164.6" y="175">ESP32-C3-WROOM-02-N4</text>
<text x="171.3" y="177.6">Errata</text>
<text x="178.2" y="177.6">notes</text>
<text x="184.5" y="177.6">that</text>
<text x="189.4" y="177.6">ADC on</text>
<text x="197.7" y="177.6">pin</text>
<text x="201.8" y="177.6">IO5</text>
<text x="206.1" y="177.6">cannot</text>
<text x="213.7" y="177.6">be</text>
<text x="217.1" y="177.6">used</text>
<text x="160" y="180.1">GPIO has</text>
<text x="170.2" y="180.1">47msec</text>
<text x="178.7" y="180.1">delay</text>
<text x="184.8" y="180.1">for</text>
<text x="188.7" y="180.1">ESP32</text>
<text x="195.9" y="180.1">IO8</text>
<text x="200.2" y="180.1">and</text>
<text x="204.8" y="180.1">IO9</text>
<text x="209.1" y="180.1">bootstrap</text>
<text x="12.7" y="200.9">Consider</text>
<text x="12.7" y="202.9">With</text>
<text x="17.8" y="202.9">1nF</text>
<text x="22.1" y="200.9">replacing</text>
<text x="22.4" y="202.9">capacitors</text>
<text x="32.1" y="200.9">R8,</text>
<text x="33.5" y="202.9">for</text>
<text x="36.4" y="200.9">R10,</text>
<text x="37.3" y="202.9">sense</text>
<text x="41.8" y="200.9">R12,</text>
<text x="43.9" y="202.9">smoothing.</text>
<text x="47.3" y="200.9">R14,</text>
<text x="52.6" y="199">GND</text>
<text x="52.7" y="200.9">and</text>
<text x="57.4" y="200.9">R16</text>
</g>
<g font-size="1.1" fill="#006464">
<text x="202" y="30.2">1</text>
<text x="213.5" y="30.2">2</text>
</g>
</svg>
